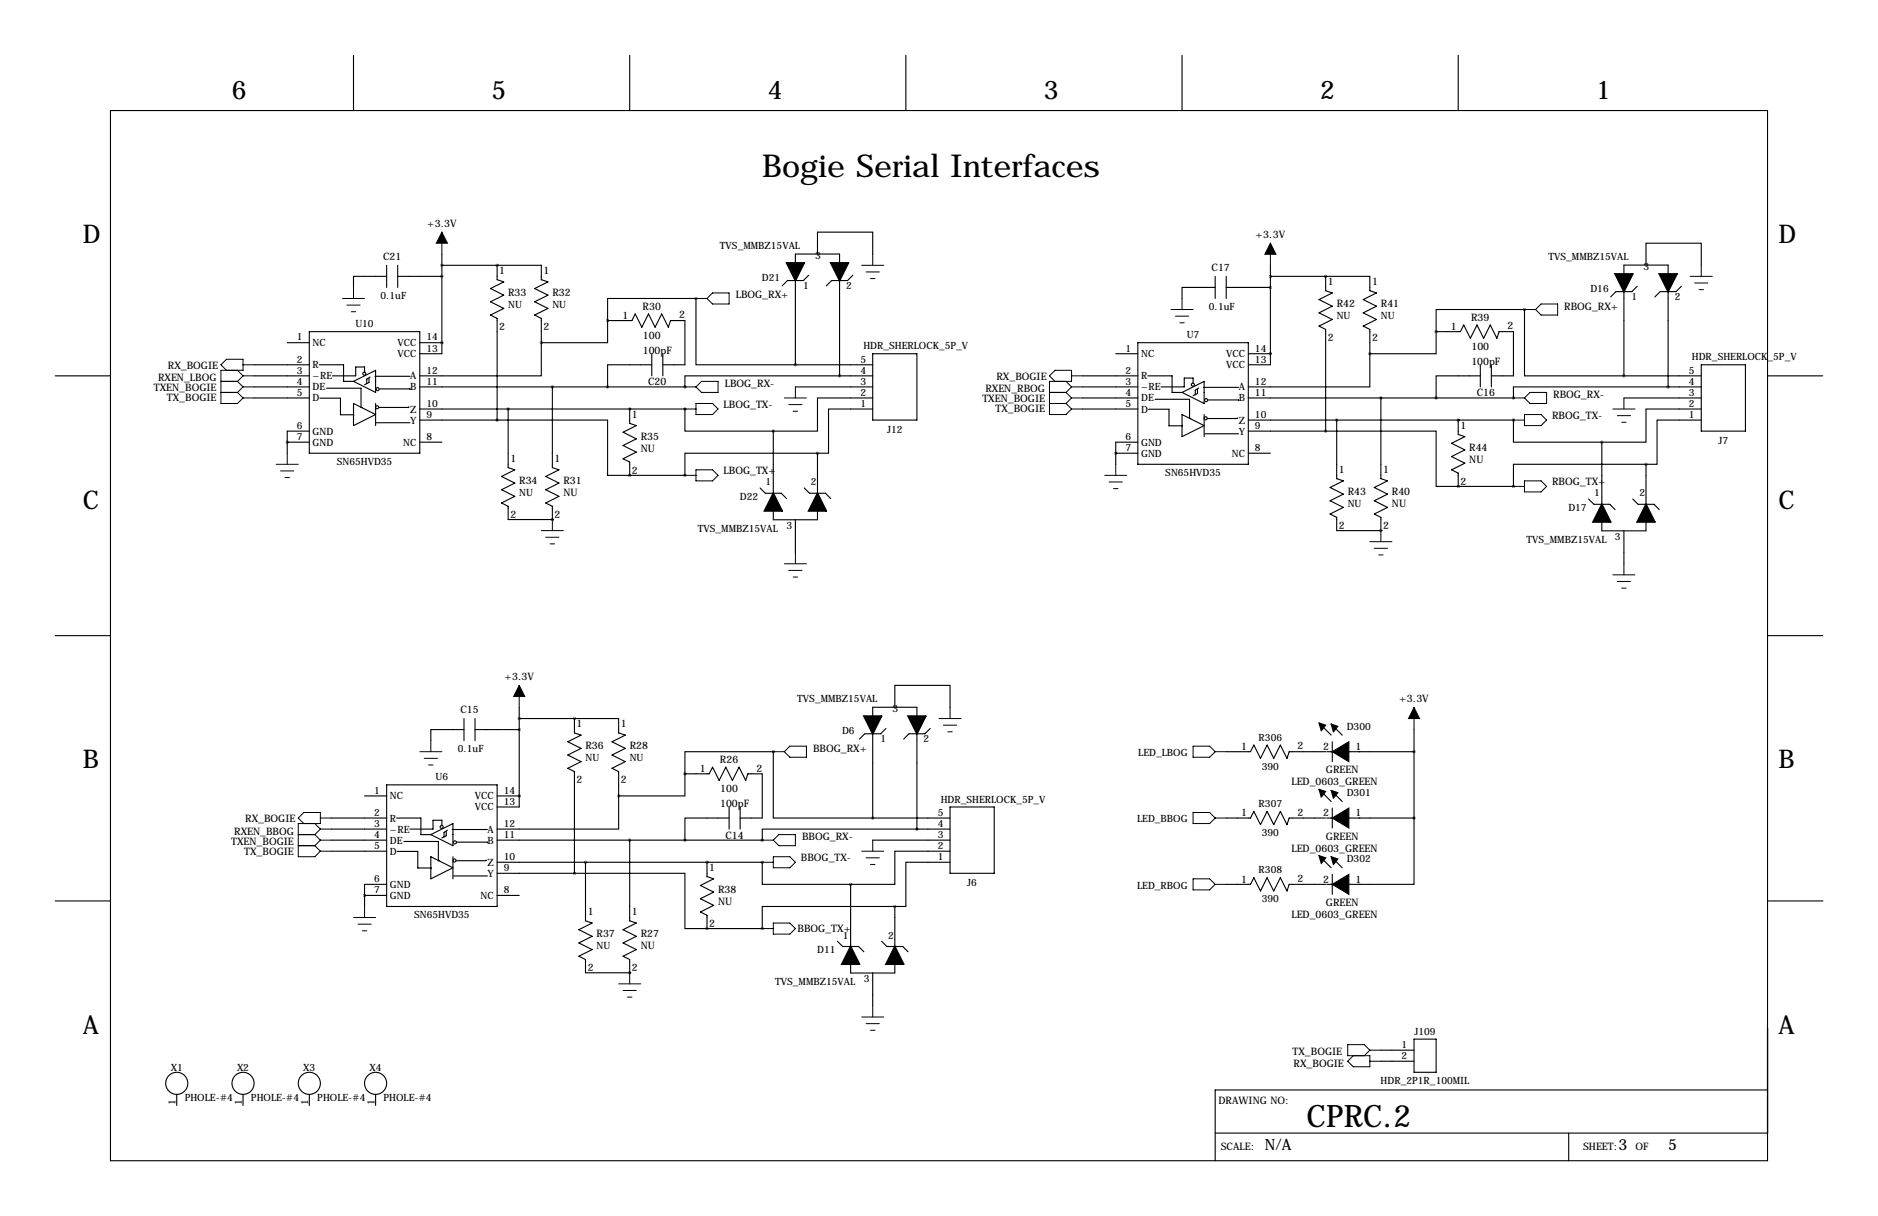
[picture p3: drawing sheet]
<svg xmlns="http://www.w3.org/2000/svg" width="432mm" height="279mm" viewBox="0 0 432 279" stroke-linecap="round" stroke-linejoin="round" font-family="sans-serif">
<g fill="none" stroke="#000" stroke-width=".25">
<path d="M81.3 12.7v12.7M144.8 12.7v12.7M208.3 12.7v12.7M271.8 12.7v12.7M335.3 12.7v12.7M25.4 25.4h381v241.3h-381zM101.6 58.4v22.9h-5.1M188 58.4v-5.1h12.7v5.1M66 78.7h5.1M71.1 76.2h25.4v27.9h-25.4zM88.9 63.5h-7.6v2.5M88.9 61v5"/>
<path d="M91.4 63.5h10.2M91.4 61v5M96.5 78.7h5.1M101.6 78.7h.1M101.6 61h22.9v3.3l1.5 .5-3.1 1.5 3.1 1.5-3.1 1.5 3.1 1.6-3.1 1.5 1.6 .8v5.5M114.3 61h.1M114.3 61v3.3l1.5 .5-3 1.5 3 1.5-3 1.5 3 1.6-3 1.5 1.5 .8v23.3M124.5 78.7v7.7h-28M139.7 73.7v5h-15.2M139.7 73.7h5.6l.7-1.6 1.6 3.1 1.5-3.1 1.5 3.1 1.5-3.1 1.6 3.1 .5-1.5h3.3v10.1h-5.1M160 68.6h.1M160 68.6h-20.3v5.1"/>
<path d="M160 68.6v15.2h22.9M182.9 60.4v-2h10.1v2M182.9 64.5v19.3M185.9 63.2l-1.2 1.3h-3.6l-1.3 1.2M193 64.5v21.9M196.1 63.2l-1.2 1.3h-3.7l-1.2 1.2M261.6 78.7h25.4v28h-25.4zM279.4 66h-7.6v2.6M279.4 63.5v5.1M281.9 66h10.2M281.9 63.5v5.1M292.1 61v22.8h-5.1"/>
<path d="M292.1 63.5h22.9v3.3l1.5 .5-3.1 1.5 3.1 1.6-3.1 1.5 3.1 1.5-3.1 1.5 1.6 .8v5.6M304.8 63.5h.1M304.8 63.5v3.3l1.5 .5-3 1.5 3 1.6-3 1.5 3 1.5-3 1.5 1.5 .8v23.4M330.2 76.2v5.1h-15.2M330.2 76.2h5.6l.7-1.5 1.6 3 1.5-3 1.5 3 1.5-3 1.6 3 .5-1.5h3.3v10.2h-5.1M350.5 71.1h.1M350.5 71.1h-20.3v5.1M350.5 71.1v15.3h22.9M373.4 62.9v-2h10.1v2M373.4 67v19.4M376.4 65.8l-1.2 1.2h-3.6l-1.3 1.2M378.5 61v-5.1h12.7v5.1"/>
<path d="M383.5 67v21.9M386.6 65.8l-1.2 1.2h-3.7l-1.2 1.2M12.7 86.4h12.7M58.4 86.4h12.7M58.4 83.8h12.7M58.4 88.9h12.7M58.4 91.4h12.7M71.1 99.1h-5.1v5M73.4 83.8h5.6v3.8h2.3M73.6 91.5h4.7v3.8h3v.2M75.1 89.2h7.9v4.4h.3M81.3 92.7l5.1 2.5-5.1 2.6z"/>
<path d="M81.3 87.6l5.1-2.5v5.1zM83.8 85.6v-1.3h-2v2.1h-5.3M84.8 86.9v1l-1 .5M85.1 86.6l-.8 .5v1M86.2 86.5h8.1M86.4 92.7v5.1M86.5 97.1h7.8M87.3 89.4h7v.1M94 93.5v.1h-6.9M96.5 88.9h61M96.5 94h61M96.5 96.5h17.8"/>
<path d="M114.3 96.5h25.4v12.7h5.1M116.8 94v13.4l1.6 .5-3.1 1.6 3.1 1.5-3.1 1.5 3.1 1.5-3.1 1.6 1.5 .7v3.1h10.2M127 88.9v18.5l1.5 .5-3 1.6 3 1.5-3 1.5 3 1.5-3 1.6 1.5 .7v3.1M144.8 94h.1M144.8 94v3.3l1.5 .5-3 1.5 3 1.5-3 1.6 3 1.5-3 1.5 1.5 .8v3M149.9 83.8h-10.2v5.1M149.9 81.3v5.1M152.4 81.3v5.1M157.5 94h.1M157.5 94v5.1h20.3M157.5 88.9h.1M177.8 99.1v14.2"/>
<path d="M182.9 83.8h17.8M182.9 88.9h17.8M193 86.4h-35.5v2.5M193 86.4h7.7M200.7 94h-10.2v10.1h-2.5M200.7 91.4h-12.7v7.7h-10.2M200.7 81.3h10.1v15.2h-10.1zM248.9 86.4h12.7M248.9 88.9h12.7M248.9 91.4h12.7M248.9 94h12.7M256.5 81.3h5.1"/>
<path d="M263.9 86.4h5.6v3.8h2.3M264.1 94h4.7v3.8h3v.2M265.6 91.7h7.9v4.5h.3M271.8 95.2l5.1 2.6-5.1 2.5zM271.8 90.2l5.1-2.6v5.1zM274.3 88.1v-1.2h-2v2h-5.3M275.3 89.4v1l-1 .5M275.6 89.2l-.8 .5v1M276.7 89h8.1M276.9 95.2v5.1M277 99.7h7.8M277.8 91.9h7v.1"/>
<path d="M284.5 96v.2h-6.9M287 91.4h61M287 99.1h17.8M287 81.3h5.1M287 96.5h61M292.1 81.3h.1M304.8 99.1h25.4v12.7h5.1M307.3 96.5v13.5l1.6 .5-3.1 1.5 3.1 1.5-3.1 1.6 3.1 1.5-3.1 1.5 1.5 .8v3h10.2M315 81.3v7.6h-28M317.5 91.4v18.6l1.5 .5-3 1.5 3 1.5-3 1.6 3 1.5-3 1.5 1.5 .8v3M335.3 96.5h.1M335.3 96.5v3.3l1.5 .5-3 1.6 3 1.5-3 1.5 3 1.5-3 1.5 1.5 .8v3.1"/>
<path d="M340.4 86.4h-10.2v5M340.4 83.8v5.1M342.9 83.8v5.1M348 96.5h.1M348 96.5v5.1h20.3M348 91.4h.1M373.4 86.4h17.8M373.4 91.4h17.8M383.5 88.9h-35.5v2.5M383.5 88.9h7.7M391.2 96.5h-10.2v10.2h-2.5M391.2 94h-12.7v7.6h-10.2"/>
<path d="M391.2 83.8h10.1v15.3h-10.1zM406.4 86.4h12.7M66 101.6h.1M66 101.6h5.1M96.5 101.6h5.1M127 119.4h.1M144.8 109.2h.1M144.8 109.2h12.7M157.5 109.2h.1M174.8 112.1l1.2 1.2h3.6l1.2 1.3M177.8 117.4v2h10.2v-2M182.9 119.4v7.6"/>
<path d="M184.9 112.1l1.2 1.2h3.7l1.2 1.3M188 104.1h-30.5v5.1M188 104.1v9.2M256.5 104.1h.1M256.5 104.1h5.1M261.6 101.6h-5.1v5.1M287 104.1h5.1M335.3 111.8h.1M335.3 111.8h12.7M348 111.8h.1M365.3 114.7l1.2 1.2h3.6l1.2 1.2M368.3 119.9v2.1h10.2v-2.1"/>
<path d="M368.3 101.6v14.3M375.4 114.7l1.2 1.2h3.7l1.2 1.2M378.5 106.7h-30.5v5.1M378.5 106.7v9.2M317.5 121.9h.1M373.4 121.9v7.6M12.7 146h12.7M406.4 146h12.7M106.7 167.6h-7.6v2.6M106.7 165.1v5.1M109.2 167.6h10.2M109.2 165.1v5.1"/>
<path d="M119.4 162.6v22.8h-5.1M119.4 165.1h22.8v3.3l1.6 .5-3.1 1.5 3.1 1.6-3.1 1.5 3.1 1.5-3.1 1.5 1.5 .8v5.6M132.1 165.1h.1M132.1 165.1v3.3l1.5 .5-3 1.5 3 1.6-3 1.5 3 1.5-3 1.5 1.5 .8v23.4M157.5 177.8v5.1h-15.3M157.5 177.8h5.6l.7-1.5 1.6 3 1.5-3 1.5 3 1.5-3 1.5 3 .6-1.5h3.3v10.2h-5.1M177.8 172.7h.1M177.8 172.7h-20.3v5.1M177.8 172.7v15.3h22.9M200.7 164.5v-2h10.1v2M200.7 168.6v19.4M203.7 167.4l-1.2 1.2h-3.7l-1.2 1.2"/>
<path d="M205.7 162.6v-5.1h12.7v5.1M210.8 168.6v21.9M213.9 167.4l-1.3 1.2h-3.6l-1.2 1.2M281.9 172.7h5.6l.8-1.5 1.5 3 1.5-3 1.6 3 1.5-3 1.5 3 .5-1.5h8.4M303.5 166.4l2.6 2.5M305.1 172.7h20M306.1 166.4l2.5 2.5M306.3 170.4v4.6M325.1 167.6v20.4M76.2 188h12.7M76.2 190.5h12.7M76.2 193h12.7"/>
<path d="M76.2 195.6h12.7M83.8 182.9h5.1M88.9 180.3h25.4v28h-25.4zM91.2 188h5.6v3.8h2.3M91.3 195.6h4.8v3.8h3v.2M92.9 193.3h7.9v4.5h.3M99.1 191.8l5-2.6v5.1zM99.1 196.8l5 2.6-5 2.5zM101.6 189.7v-1.2h-2v2h-5.4M102.1 192.3l-.5 .2M102.6 191v1l-.5 .3M102.9 190.8l-.8 .5v1"/>
<path d="M104 190.6h8.1M104.1 196.8v5.1M105.1 193.5h7v.1M111.8 197.6v.2h-6.9M114.3 182.9h5.1M114.3 193h61M114.3 198.1h61M119.4 182.9h.1M134.6 198.1v13.5l1.5 .5-3 1.5 3 1.5-3 1.6 3 1.5-3 1.5 1.5 .8v3h10.2M142.2 182.9v7.6h-27.9M144.8 193v18.6l1.5 .5-3 1.5 3 1.5-3 1.6 3 1.5-3 1.5 1.5 .8v3M162.6 198.1h.1"/>
<path d="M162.6 198.1v3.3l1.5 .5-3.1 1.6 3.1 1.5-3.1 1.5 3.1 1.5-3.1 1.5 1.6 .8v3.1M167.6 188h-10.1v5M167.6 185.4v5.1M170.2 185.4v5.1M175.3 198.1h.1M175.3 198.1v5.1h20.3M175.3 193h.1M200.7 188h17.7M200.7 193h17.7M210.8 190.5h-35.5v2.5M210.8 190.5h7.6M218.4 198.1h-10.1v10.2h-2.6"/>
<path d="M218.4 195.6h-12.7v7.6h-10.1M218.4 185.4h10.2v15.3h-10.2zM281.9 188h5.6l.8-1.6 1.5 3.1 1.5-3.1 1.6 3.1 1.5-3.1 1.5 3.1 .5-1.5h8.4M303.5 181.6l2.6 2.5M303.5 196.8l2.6 2.6M305.1 188h20M306.1 181.6l2.5 2.5M306.1 196.8l2.5 2.6M306.3 185.7v4.5M325.1 188v15.2h-20M12.7 207h12.7M83.8 205.7h.1"/>
<path d="M83.8 205.7h5.1M88.9 203.2h-5.1v5.1M104.3 201.3h7.8M114.3 205.7h5.1M114.3 200.7h17.8M132.1 200.7h25.4v12.7h5.1M162.6 213.4h.1M162.6 213.4h12.7M175.3 213.4h.1M192.5 216.3l1.3 1.2h3.6l1.2 1.2M195.6 203.2v14.3M202.7 216.3l1.2 1.2h3.7l1.2 1.2"/>
<path d="M205.7 208.3h-30.4v5.1M205.7 208.3v9.2M281.9 203.2h5.6l.8-1.5 1.5 3 1.5-3 1.6 3 1.5-3 1.5 3 .5-1.5h8.4M306.3 200.9v4.6M406.5 207h12.7M144.8 223.5h.1M195.6 221.5v2.1h10.1v-2.1M200.7 223.5v7.6M325.1 238.8h5.1v7.6h-5.1zM40.6 251.5v2.5M55.9 251.5v2.5M71.1 251.5v2.5"/>
<path d="M86.4 251.5v2.5M317.5 241.3h7.6M317.5 243.8h7.6M406.4 250.4h-127v16.3M279.4 260.3h127M360.7 260.3v6.4"/>
<circle cx="83.8" cy="85.9" r=".36"/>
<circle cx="86.7" cy="93.6" r=".36"/>
<circle cx="86.8" cy="89.4" r=".36"/>
<circle cx="274.3" cy="88.4" r=".36"/>
<circle cx="277.2" cy="96.1" r=".36"/>
<circle cx="277.3" cy="91.9" r=".36"/>
<circle cx="101.5" cy="190" r=".36"/>
<circle cx="104.5" cy="197.7" r=".36"/>
<circle cx="104.6" cy="193.5" r=".36"/>
<circle cx="40.6" cy="248.9" r="2.54"/>
<circle cx="55.9" cy="248.9" r="2.54"/>
<circle cx="71.1" cy="248.9" r="2.54"/>
<circle cx="86.4" cy="248.9" r="2.54"/>
</g>
<path d="M303.3 166.1l1.5 .5-1 1.3zM306.1 166.4l1.5 .5-1 1.2zM306.3 172.7h3.8v2.3zM306.3 172.7l3.8-2.3v2.3zM303.3 181.4l1.5 .5-1 1.2zM303.3 196.6l1.5 .5-1 1.3zM306.1 181.6l1.5 .5-1 1.3zM306.1 196.8l1.5 .6-1 1.2zM306.3 188h3.8v2.2zM306.3 188l3.8-2.3v2.3zM306.3 203.2h3.8v2.3zM306.3 203.2l3.8-2.3v2.3z" fill="#000" stroke="#000" stroke-width=".25"/>
<path d="M180.8 60.4h4.1l-2 4.1zM191 60.4h4.1l-2.1 4.1zM371.3 62.9h4.1l-2 4.1zM381.5 62.9h4.1l-2.1 4.1zM177.8 113.3l2 4.1h-4zM188 113.3l2 4.1h-4.1zM368.3 115.9l2 4h-4zM378.5 115.9l2 4h-4.1zM198.6 164.5h4.1l-2 4.1zM208.8 164.5h4.1l-2.1 4.1zM195.6 217.5l2 4h-4.1zM205.7 217.5l2.1 4h-4.1z" fill="#000" stroke="#000" stroke-width=".38"/>
<g fill="none" stroke="#000" stroke-width=".23">
<path d="M101.6 53.3v5.1M200.7 58.4v2.6M292.1 55.9v5.1M78.7 68.6h5.1M79.8 70.1h3M80.8 71.6h1M81.3 66v2.6M160 68.6h2.6M163.8 67.3h3.8v2.5h-3.8l-1.2-1.2zM198.1 61h5.1M199.1 62.5h3.1M200.2 64h1"/>
<path d="M269.2 71.1h5.1M270.3 72.6h3M271.3 74.2h1M271.8 68.6v2.5M350.5 71.1h2.6M353.1 71.1l1.2-1.3h3.8v2.6h-3.8zM388.6 63.5h5.1M389.6 65h3.1M390.7 66.5h1M391.2 61v2.5M50.8 90.2h3.8M50.8 87.6h3.8"/>
<path d="M52.1 85.1l-1.3-1.3 1.3-1.3h3.8v2.6h-5.1v7.6h3.8l1.3-1.3M54.6 87.6l1.3 1.3M54.6 90.2l1.3 1.2M54.6 85.1l1.3 1.3M55.9 88.9h2.5M55.9 88.9l-1.3 1.3M55.9 83.8h2.5M55.9 91.4h2.5M55.9 86.4h2.5M55.9 86.4l-1.3 1.2M157.5 88.9h2.5M157.5 94h2.5"/>
<path d="M160 88.9l1.3-1.3h3.8v2.6h-3.8zM160 92.7h3.8l1.3 1.3-1.3 1.2h-3.8zM180.3 91.4h5.1M181.4 93h3M182.4 94.5h1M182.9 88.9v2.5M241.3 90.2h3.8M241.3 92.7h3.8M242.6 87.6l-1.3-1.2 1.3-1.3h3.8v2.5h-5.1v7.6h3.8l1.3-1.2M245.1 90.2l1.3 1.2M245.1 92.7l1.3 1.3M245.1 87.6l1.3 1.3"/>
<path d="M246.4 88.9h2.5M246.4 91.4h2.5M246.4 94h2.5M246.4 86.4h2.5M246.4 91.4l-1.3 1.3M246.4 88.9l-1.3 1.3M348 91.4h2.5M348 96.5h2.5M350.5 95.2h3.8l1.3 1.3-1.3 1.3h-3.8zM350.5 91.4l1.3-1.2h3.8v2.5h-3.8zM370.8 94h5.1M371.9 95.5h3"/>
<path d="M372.9 97h1M373.4 91.4v2.6M63.5 106.7h5.1M64.5 108.2h3.1M65.5 109.7h1M66 104.1v2.6M127 119.4v2.5M157.5 109.2h2.5M160 107.9h3.8l1.3 1.3-1.3 1.3h-3.8zM254 109.2h5.1M255 110.7h3.1M256 112.3h1"/>
<path d="M256.5 106.7v2.5M348 111.8h2.5M350.5 110.5h3.8l1.3 1.3-1.3 1.2h-3.8zM124.5 121.9h5M125.5 123.4h3M126.5 125h1M180.3 129.5h5.1M181.4 131.1h3M182.4 132.6h1M182.9 127v2.5M315 124.5h5M316 126h3"/>
<path d="M317 127.5h1M317.5 121.9v2.6M370.8 132.1h5.1M371.9 133.6h3M372.9 135.1h1M373.4 129.5v2.6M119.4 157.5v5.1M96.5 172.7h5.1M97.5 174.2h3.1M98.6 175.8h1M99.1 170.2v2.5M177.8 172.7h2.5"/>
<path d="M181.6 171.4h3.8v2.6h-3.8l-1.3-1.3zM215.9 165.1h5.1M216.9 166.6h3.1M217.9 168.1h1M218.4 162.6v2.5M274.3 171.4h3.8l1.3 1.3-1.3 1.3h-3.8zM279.4 172.7h2.5M325.1 162.6v5M68.6 194.3h3.8M68.6 191.8h3.8M69.8 189.2l-1.2-1.2 1.2-1.3h3.9v2.5h-5.1v7.6h3.8l1.3-1.2M72.4 191.8l1.3 1.2"/>
<path d="M72.4 194.3l1.3 1.3M72.4 189.2l1.3 1.3M73.7 188h2.5M73.7 193h2.5M73.7 193l-1.3 1.3M73.7 195.6h2.5M73.7 190.5h2.5M73.7 190.5l-1.3 1.3M175.3 193h2.5M175.3 198.1h2.5M177.8 193l1.3-1.2h3.8v2.5h-3.8zM177.8 196.8h3.8l1.3 1.3-1.3 1.3h-3.8z"/>
<path d="M198.1 195.6h5.1M199.1 197.1h3.1M200.2 198.6h1M200.7 193v2.6M274.3 186.7h3.8l1.3 1.3-1.3 1.2h-3.8zM279.4 188h2.5M81.3 210.8h5.1M82.3 212.3h3M83.3 213.9h1M83.8 208.3v2.5M175.3 213.4h2.5M177.8 212.1h3.8l1.3 1.3-1.3 1.2h-3.8z"/>
<path d="M274.3 201.9h3.8l1.3 1.3-1.3 1.3h-3.8zM279.4 203.2h2.5M142.2 226.1h5.1M143.3 227.6h3M144.3 229.1h1M144.8 223.5v2.6M198.1 233.7h5.1M199.1 235.2h3.1M200.2 236.7h1M200.7 231.1v2.6M315 241.3h2.5M315 241.3l-1.3 1.3"/>
<path d="M315 241.3l-1.3-1.3h-3.8v2.6h5.1v2.5h-3.9l-1.2-1.3 1.2-1.2M315 243.8h2.5"/>
</g>
<path d="M101.6 53.3l1.3 2.6h-2.6zM292.1 55.9l1.3 2.5h-2.6zM119.4 157.5l1.2 2.5h-2.5zM325.1 162.6l1.3 2.5h-2.6z" fill="#000" stroke="#000" stroke-width=".23"/>
<path d="M66 101.6a.05 .05 0 0 0 .1 0 .05 .05 0 0 0-.1 0zM124.4 78.7a.05 .05 0 0 0 .1 0 .05 .05 0 0 0-.1 0zM116.8 94a.05 .05 0 0 0 .1 0 .05 .05 0 0 0-.1 0zM187.9 104.1a.05 .05 0 0 0 .1 0 .05 .05 0 0 0-.1 0zM193 86.4a.05 .05 0 0 0 .1 0 .05 .05 0 0 0-.1 0zM142.2 182.9a.05 .05 0 0 0 .1 0 .05 .05 0 0 0-.1 0zM162.5 213.4a.05 .05 0 0 0 .1 0 .05 .05 0 0 0-.1 0zM162.5 198.1a.05 .05 0 0 0 .1 0 .05 .05 0 0 0-.1 0zM175.2 213.4a.05 .05 0 0 0 .1 0 .05 .05 0 0 0-.1 0zM175.2 198.1a.05 .05 0 0 0 .1 0 .05 .05 0 0 0-.1 0zM175.2 193a.05 .05 0 0 0 .1 0 .05 .05 0 0 0-.1 0zM205.7 208.3a.05 .05 0 0 0 .1 0 .05 .05 0 0 0-.1 0zM200.6 188a.05 .05 0 0 0 .1 0 .05 .05 0 0 0-.1 0zM256.5 104.1a.05 .05 0 0 0 .1 0 .05 .05 0 0 0-.1 0zM314.9 81.3a.05 .05 0 0 0 .1 0 .05 .05 0 0 0-.1 0zM307.3 96.5a.05 .05 0 0 0 .1 0 .05 .05 0 0 0-.1 0zM378.4 106.7a.05 .05 0 0 0 .1 0 .05 .05 0 0 0-.1 0zM383.5 88.9a.05 .05 0 0 0 .1 0 .05 .05 0 0 0-.1 0z" fill="#000" stroke="#000" stroke-width=".63"/>
<text font-size="7.3" x="175.3" y="40.6">Bogie Serial Interfaces</text>
<text font-size="7.1" x="300.4" y="259">CPRC.2</text>
<g font-size="5.9">
<text x="53.3" y="22.9">6</text>
<text x="113" y="22.9">5</text>
<text x="176.5" y="22.9">4</text>
<text x="240" y="22.9">3</text>
<text x="303.5" y="22.9">2</text>
<text x="367" y="22.9">1</text>
<text x="19" y="55.9">D</text>
<text x="408.9" y="55.9">D</text>
<text x="19" y="116.8">C</text>
<text x="408.9" y="116.8">C</text>
<text x="19" y="176.5">B</text>
<text x="408.9" y="176.5">B</text>
<text x="19" y="237.5">A</text>
<text x="408.9" y="237.5">A</text>
</g>
<g font-size="3.6">
<text x="290.8" y="264.1">N/A</text>
<text x="372.1" y="264.1">3</text>
<text x="383.5" y="264.1">5</text>
</g>
<g font-size="2.4">
<text x="98.2" y="52.1">+3.3V</text>
<text x="88.1" y="59.7">C21</text>
<text x="288.7" y="54.6">+3.3V</text>
<text x="114.8" y="63">1</text>
<text x="125" y="63">1</text>
<text x="278.6" y="62.2">C17</text>
<text x="305.3" y="65.5">1</text>
<text x="315.5" y="65.5">1</text>
<text x="116.8" y="68.1">R33</text>
<text x="127" y="68.1">R32</text>
<text x="147.8" y="71.1">R30</text>
<text x="169.2" y="68.6">LBOG_RX+</text>
<text x="307.3" y="70.6">R42</text>
<text x="317.5" y="70.6">R41</text>
<text x="359.7" y="71.1">RBOG_RX+</text>
<text x="114.8" y="75.8">2</text>
<text x="125" y="75.8">2</text>
<text x="143.1" y="73.3">1</text>
<text x="147.8" y="77.9">100</text>
<text x="156.1" y="73.2">2</text>
<text x="333.6" y="75.8">1</text>
<text x="338.3" y="73.7">R39</text>
<text x="346.6" y="75.7">2</text>
<text x="147.8" y="81.3">100pF</text>
<text x="305.3" y="78.4">2</text>
<text x="315.5" y="78.4">2</text>
<text x="338.3" y="83.8">100pF</text>
<text x="338.3" y="80.4">100</text>
<text x="35.4" y="89.9">TXEN_BOGIE</text>
<text x="36.3" y="87.6">RXEN_LBOG</text>
<text x="38.6" y="84.8">RX_BOGIE</text>
<text x="149" y="88.5">C20</text>
<text x="166.6" y="88.9">LBOG_RX-</text>
<text x="229.1" y="87.4">RX_BOGIE</text>
<text x="38.4" y="92.2">TX_BOGIE</text>
<text x="166.4" y="93.7">LBOG_TX-</text>
<text x="225.9" y="92.5">TXEN_BOGIE</text>
<text x="226.6" y="90.2">RXEN_RBOG</text>
<text x="228.9" y="94.7">TX_BOGIE</text>
<text x="339.5" y="91.1">C16</text>
<text x="357.1" y="91.4">RBOG_RX-</text>
<text x="145.3" y="96">1</text>
<text x="147.3" y="101.1">R35</text>
<text x="335.8" y="98.6">1</text>
<text x="356.9" y="96.3">RBOG_TX-</text>
<text x="117.3" y="106.2">1</text>
<text x="127.5" y="106.2">1</text>
<text x="147.3" y="103.8">NU</text>
<text x="337.8" y="103.6">R44</text>
<text x="337.8" y="106.3">NU</text>
<text x="119.4" y="111.3">R34</text>
<text x="129.5" y="111.3">R31</text>
<text x="129.5" y="113.9">NU</text>
<text x="145.3" y="108.8">2</text>
<text x="166.4" y="109">LBOG_TX+</text>
<text x="307.8" y="108.7">1</text>
<text x="309.9" y="113.8">R43</text>
<text x="318" y="108.7">1</text>
<text x="320" y="113.8">R40</text>
<text x="335.8" y="111.4">2</text>
<text x="356.9" y="111.5">RBOG_TX+</text>
<text x="117.3" y="119">2</text>
<text x="127.5" y="119">2</text>
<text x="320" y="116.5">NU</text>
<text x="307.8" y="121.5">2</text>
<text x="318" y="121.5">2</text>
<text x="116" y="156.2">+3.3V</text>
<text x="321.7" y="161.3">+3.3V</text>
<text x="105.8" y="163.8">C15</text>
<text x="132.6" y="167.1">1</text>
<text x="142.7" y="167.1">1</text>
<text x="134.6" y="172.2">R36</text>
<text x="144.8" y="172.2">R28</text>
<text x="186.9" y="172.7">BBOG_RX+</text>
<text x="285.3" y="172.3">1</text>
<text x="298.4" y="172.2">2</text>
<text x="304.2" y="172.4">2</text>
<text x="311.7" y="172.4">1</text>
<text x="132.6" y="180">2</text>
<text x="142.7" y="180">2</text>
<text x="160.9" y="177.4">1</text>
<text x="165.5" y="175.3">R26</text>
<text x="173.9" y="177.3">2</text>
<text x="304.9" y="177.7">GREEN</text>
<text x="165.6" y="185.4">100pF</text>
<text x="165.6" y="182">100</text>
<text x="296.9" y="180.5">LED_0603_GREEN</text>
<text x="53.8" y="191.8">RXEN_BBOG</text>
<text x="56.4" y="189">RX_BOGIE</text>
<text x="285.3" y="187.6">1</text>
<text x="298.4" y="187.5">2</text>
<text x="304.2" y="187.6">2</text>
<text x="311.7" y="187.6">1</text>
<text x="53.2" y="194.1">TXEN_BOGIE</text>
<text x="56.2" y="196.3">TX_BOGIE</text>
<text x="166.8" y="192.7">C14</text>
<text x="184.1" y="197.9">BBOG_TX-</text>
<text x="184.4" y="193">BBOG_RX-</text>
<text x="296.9" y="195.7">LED_0603_GREEN</text>
<text x="304.9" y="192.9">GREEN</text>
<text x="163.1" y="200.2">1</text>
<text x="285.3" y="202.8">1</text>
<text x="298.4" y="202.7">2</text>
<text x="304.2" y="202.8">2</text>
<text x="311.7" y="202.8">1</text>
<text x="165.1" y="205.2">R38</text>
<text x="165.1" y="207.9">NU</text>
<text x="304.9" y="208.2">GREEN</text>
<text x="135.1" y="210.3">1</text>
<text x="137.2" y="215.4">R37</text>
<text x="145.3" y="210.3">1</text>
<text x="147.3" y="215.4">R27</text>
<text x="163.1" y="213">2</text>
<text x="183.4" y="214.1">BBOG_TX+</text>
<text x="296.9" y="211">LED_0603_GREEN</text>
<text x="147.3" y="218.1">NU</text>
<text x="135.1" y="223.1">2</text>
<text x="145.3" y="223.1">2</text>
<text x="297.2" y="242.3">TX_BOGIE</text>
<text x="297.4" y="245.1">RX_BOGIE</text>
<text x="280.2" y="253.7">DRAWING NO:</text>
<text x="280.7" y="264.2">SCALE:</text>
<text x="364" y="264.2">SHEET:</text>
<text x="376.1" y="264.2">OF</text>
</g>
<g font-size="2.3">
<text x="165.5" y="57.2">TVS_MMBZ15VAL</text>
<text x="187.4" y="59.5">3</text>
<text x="356" y="59.7">TVS_MMBZ15VAL</text>
<text x="175.2" y="64.6">D21</text>
<text x="377.9" y="62.1">3</text>
<text x="87.5" y="68.7">0.1uF</text>
<text x="116.8" y="70.7">NU</text>
<text x="127" y="70.7">NU</text>
<text x="184.7" y="66.3">1</text>
<text x="194.6" y="66.3">2</text>
<text x="278" y="71.2">0.1uF</text>
<text x="365.7" y="67.1">D16</text>
<text x="375.2" y="68.8">1</text>
<text x="385.1" y="68.8">2</text>
<text x="81.7" y="75.2">U10</text>
<text x="272.9" y="77.7">U7</text>
<text x="307.3" y="73.2">NU</text>
<text x="317.5" y="73.2">NU</text>
<text x="68.3" y="78.2">1</text>
<text x="68.3" y="83.3">2</text>
<text x="71.9" y="79.5">NC</text>
<text x="91.4" y="79.5">VCC</text>
<text x="91.4" y="82.1">VCC</text>
<text x="98" y="78.2">14</text>
<text x="98" y="80.8">13</text>
<text x="197.8" y="83.3">5</text>
<text x="198.5" y="80.3">HDR_SHERLOCK_5P_V</text>
<text x="258.8" y="80.8">1</text>
<text x="262.4" y="82.1">NC</text>
<text x="281.9" y="82.1">VCC</text>
<text x="288.5" y="80.8">14</text>
<text x="288.5" y="83.3">13</text>
<text x="389" y="82.8">HDR_SHERLOCK_5P_V</text>
<text x="68.3" y="85.9">3</text>
<text x="68.3" y="88.4">4</text>
<text x="71.9" y="84.6">R</text>
<text x="71.9" y="87.2">~RE</text>
<text x="71.9" y="89.7">DE</text>
<text x="94.3" y="87.2">A</text>
<text x="94.3" y="89.7">B</text>
<text x="98" y="85.9">12</text>
<text x="98" y="88.4">11</text>
<text x="197.8" y="88.4">3</text>
<text x="197.8" y="85.9">4</text>
<text x="258.8" y="85.9">2</text>
<text x="258.8" y="88.4">3</text>
<text x="262.4" y="87.2">R</text>
<text x="262.4" y="89.7">~RE</text>
<text x="281.9" y="84.6">VCC</text>
<text x="284.8" y="89.7">A</text>
<text x="288.5" y="88.4">12</text>
<text x="388.3" y="88.4">4</text>
<text x="388.3" y="85.9">5</text>
<text x="68.3" y="90.9">5</text>
<text x="71.9" y="92.2">D</text>
<text x="94.3" y="94.8">Z</text>
<text x="98" y="93.5">10</text>
<text x="197.8" y="93.5">1</text>
<text x="197.8" y="90.9">2</text>
<text x="258.8" y="90.9">4</text>
<text x="258.8" y="93.5">5</text>
<text x="262.4" y="92.2">DE</text>
<text x="262.4" y="94.8">D</text>
<text x="284.8" y="92.2">B</text>
<text x="288.5" y="90.9">11</text>
<text x="388.3" y="93.5">2</text>
<text x="388.3" y="90.9">3</text>
<text x="68.3" y="98.6">6</text>
<text x="68.3" y="101.1">7</text>
<text x="71.9" y="99.9">GND</text>
<text x="94.3" y="97.3">Y</text>
<text x="98" y="96">9</text>
<text x="98" y="101.1">8</text>
<text x="204" y="99.4">J12</text>
<text x="258.8" y="101.1">6</text>
<text x="284.8" y="97.3">Z</text>
<text x="284.8" y="99.9">Y</text>
<text x="288.5" y="96">10</text>
<text x="288.5" y="98.6">9</text>
<text x="388.3" y="96">1</text>
<text x="395.1" y="101.9">J7</text>
<text x="71.9" y="102.4">GND</text>
<text x="77.4" y="106.8">SN65HVD35</text>
<text x="92.7" y="102.4">NC</text>
<text x="258.8" y="103.6">7</text>
<text x="262.4" y="102.4">GND</text>
<text x="262.4" y="104.9">GND</text>
<text x="283.2" y="104.9">NC</text>
<text x="288.5" y="103.6">8</text>
<text x="119.4" y="113.9">NU</text>
<text x="176" y="111.5">1</text>
<text x="186.4" y="111.5">2</text>
<text x="267.9" y="109.3">SN65HVD35</text>
<text x="170.1" y="114.8">D22</text>
<text x="309.9" y="116.4">NU</text>
<text x="360.6" y="117.3">D17</text>
<text x="366.5" y="114">1</text>
<text x="376.9" y="114">2</text>
<text x="160.4" y="122.3">TVS_MMBZ15VAL</text>
<text x="180.8" y="121.5">3</text>
<text x="350.9" y="124.8">TVS_MMBZ15VAL</text>
<text x="371.3" y="124">3</text>
<text x="183.3" y="161.3">TVS_MMBZ15VAL</text>
<text x="205.2" y="163.7">3</text>
<text x="309.7" y="167.6">D300</text>
<text x="105.2" y="172.8">0.1uF</text>
<text x="193.6" y="168.7">D6</text>
<text x="202.4" y="170.4">1</text>
<text x="212.3" y="170.4">2</text>
<text x="261.7" y="173.7">LED_LBOG</text>
<text x="289.4" y="170.2">R306</text>
<text x="100.2" y="179.3">U6</text>
<text x="134.6" y="174.8">NU</text>
<text x="144.8" y="174.8">NU</text>
<text x="290.1" y="176.9">390</text>
<text x="86.1" y="182.4">1</text>
<text x="89.7" y="183.7">NC</text>
<text x="109.2" y="183.7">VCC</text>
<text x="115.8" y="182.4">14</text>
<text x="115.8" y="184.9">13</text>
<text x="216.3" y="184.4">HDR_SHERLOCK_5P_V</text>
<text x="289.4" y="185.4">R307</text>
<text x="309.7" y="182.9">D301</text>
<text x="86.1" y="187.5">2</text>
<text x="86.1" y="190">3</text>
<text x="89.7" y="188.8">R</text>
<text x="89.7" y="191.3">~RE</text>
<text x="109.2" y="186.2">VCC</text>
<text x="112.1" y="191.3">A</text>
<text x="115.8" y="190">12</text>
<text x="215.6" y="190">4</text>
<text x="215.6" y="187.5">5</text>
<text x="261.5" y="189">LED_BBOG</text>
<text x="86.1" y="192.5">4</text>
<text x="86.1" y="195.1">5</text>
<text x="89.7" y="193.8">DE</text>
<text x="89.7" y="196.4">D</text>
<text x="112.1" y="193.8">B</text>
<text x="115.8" y="192.5">11</text>
<text x="115.8" y="197.6">10</text>
<text x="215.6" y="197.6">1</text>
<text x="215.6" y="195.1">2</text>
<text x="215.6" y="192.5">3</text>
<text x="290.1" y="192.1">390</text>
<text x="86.1" y="202.7">6</text>
<text x="112.1" y="198.9">Z</text>
<text x="112.1" y="201.5">Y</text>
<text x="115.8" y="200.2">9</text>
<text x="222.4" y="203.5">J6</text>
<text x="289.4" y="200.7">R308</text>
<text x="309.7" y="198.1">D302</text>
<text x="86.1" y="205.2">7</text>
<text x="89.7" y="204">GND</text>
<text x="89.7" y="206.5">GND</text>
<text x="110.5" y="206.5">NC</text>
<text x="115.8" y="205.2">8</text>
<text x="261.5" y="204.2">LED_RBOG</text>
<text x="290.1" y="207.4">390</text>
<text x="95.2" y="210.9">SN65HVD35</text>
<text x="193.8" y="215.6">1</text>
<text x="204.2" y="215.6">2</text>
<text x="137.2" y="218">NU</text>
<text x="187.9" y="218.9">D11</text>
<text x="178.2" y="226.4">TVS_MMBZ15VAL</text>
<text x="198.6" y="225.6">3</text>
<text x="325.2" y="237.7">J109</text>
<text x="322.3" y="240.8">1</text>
<text x="322.3" y="243.3">2</text>
<text x="39.3" y="246.1">X1</text>
<text x="54.5" y="246.1">X2</text>
<text x="69.7" y="246.1">X3</text>
<text x="85" y="246.1">X4</text>
<text x="317.4" y="249">HDR_2P1R_100MIL</text>
<text x="40.4" y="253.8" transform="rotate(-90 40.4 253.8)">1</text>
<text x="42.5" y="253.1">PHOLE-#4</text>
<text x="55.6" y="253.8" transform="rotate(-90 55.6 253.8)">1</text>
<text x="57.7" y="253.1">PHOLE-#4</text>
<text x="70.9" y="253.8" transform="rotate(-90 70.9 253.8)">1</text>
<text x="73" y="253.1">PHOLE-#4</text>
<text x="86.1" y="253.8" transform="rotate(-90 86.1 253.8)">1</text>
<text x="88.2" y="253.1">PHOLE-#4</text>
</g>
</svg>
